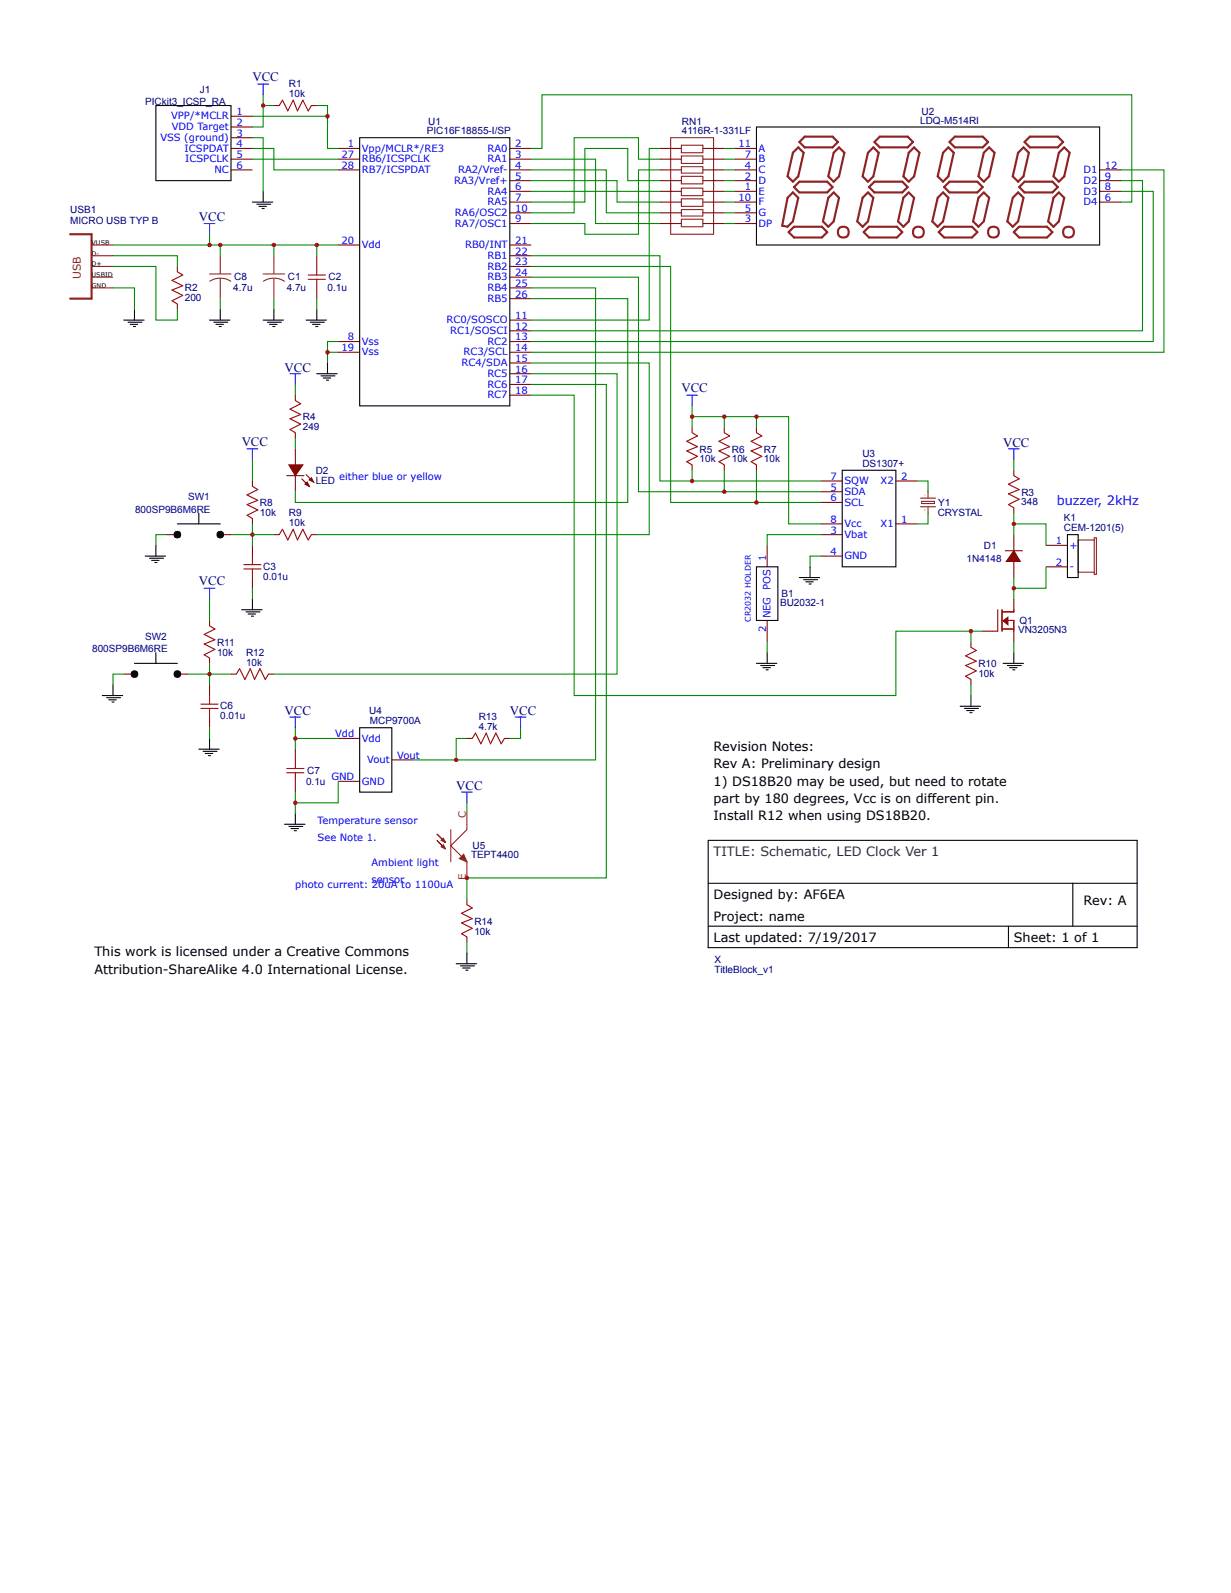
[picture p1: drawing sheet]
<svg xmlns="http://www.w3.org/2000/svg" width="216mm" height="279mm" viewBox="0 0 216 279" stroke-linecap="round" stroke-linejoin="round" font-family="sans-serif">
<path d="M46.2 48h3.7M48 48.8l1.2 .2 .7 .4M48 44.9v3.1M48 48.8v3.6M48 48.8l-.8 .1-1 .5" fill="none" stroke="#8d2323" stroke-width=".19"/>
<g fill="none" stroke="#000" stroke-width=".19">
<path d="M44.3 35.4h3.5M45 35.8h2.5M45.4 36.2h1.3M46 36.6h.3M46.2 33.6v1.8M63.1 24.2h26.3v47h-26.3zM46.2 56.1h3.5M46.9 56.5h2.5M47.3 56.9h1.3M47.8 57.3h.4M48 54.3v1.8M53.7 56.1h3.6"/>
<path d="M54.4 56.5h2.5M54.8 56.9h1.3M55.4 57.3h.3M55.6 54.3v1.8M55.6 65.5h3.5M56.3 65.9h2.5M56.7 66.3h1.3M57.3 66.7h.3M57.4 63.7v1.8M132.7 99.4h3.7v9.4h-3.7zM142.1 99.4v1.9M147.7 82.5h9.4v16.9h-9.4z"/>
<path d="M132.7 116.3h3.5M133.4 116.7h2.5M133.8 117.1h1.3M134.4 117.5h.3M134.6 114.5v1.8M140.2 101.3h3.6M140.9 101.7h2.5M141.3 102h1.3M141.9 102.4h.4M124.2 147.4h75.2v18.8h-75.2zM124.2 154.9h75.2M188.2 154.9v7.5"/>
<path d="M124.2 162.4h75.2M176.9 162.4v3.8"/>
</g>
<g fill="none" stroke="#800" stroke-width=".19">
<path d="M59.3 26h3.8M59.3 27.9h3.8M59.3 29.8h3.8M89.4 26h3.8M89.4 27.9h3.8M89.4 29.8h3.8M89.4 31.7h3.8M89.4 33.6h3.8M89.4 35.4h3.8M89.4 39.2h3.8M89.4 37.3h3.8M59.3 59.9h3.8"/>
<path d="M59.3 43h3.8M89.4 59.9h3.8M89.4 56.1h3.8M89.4 58h3.8M89.4 43h3.8M89.4 44.9h3.8M89.4 46.7h3.8M89.4 48.6h3.8M89.4 50.5h3.8M89.4 52.4h3.8M59.3 61.8h3.8M89.4 61.8h3.8"/>
<path d="M89.4 63.7h3.8M89.4 65.5h3.8M89.4 67.4h3.8M89.4 69.3h3.8M134.6 95.7v3.7M144 91.9h3.7M144 84.4h3.7M144 93.8h3.7M144 97.5h3.7M144 86.2h3.7M144 88.1h3.7M157.1 91.9h3.8"/>
<path d="M157.1 84.4h3.8M134.6 108.8v3.8"/>
</g>
<path d="M45.2 14.7h1.9M46.2 14.7v1.9" fill="none" stroke="#00f" stroke-width=".19"/>
<path d="M46.2 16.6v5.7h-1.9M44.3 20.4h13.1v5.6h1.9M44.3 26h3.7v3.8h11.3M44.3 24.2h1.9v9.4M44.3 27.9h15M19.8 43h39.5M48 43v1.9M55.6 43v1.9M59.3 59.9h-1.9v3.8M57.4 61.8h1.9" fill="none" stroke="#080" stroke-width=".19"/>
<circle cx="57.4" cy="61.8" r=".39" fill="#c00"/>
<path d="M196.6 31.7h3.8v15M48 52.4v1.9M55.6 52.4v1.9M144 97.5h-1.9v1.9M144 93.8h-9.4v1.9M160.9 84.4h1.9v1.8M162.8 90v1.9h-1.9M134.6 112.6v1.9" fill="none" stroke="#080" stroke-width=".19"/>
<path d="M21.7 56.1h3.6M22.5 56.5h2.4M22.8 56.9h1.3M23.4 57.3h.4M23.6 54.3v1.8" fill="none" stroke="#000" stroke-width=".19"/>
<circle cx="55.5" cy="43" r=".39" fill="#c00"/>
<path d="M177.8 83.4l1 .6-1.9 .9 1.9 1-1.9 .7 1.9 1-1.9 .9 .9 .6M170.3 113.5l.9 .6-1.9 .9 1.9 1-1.9 .7 1.9 1-1.9 .9 1 .6" fill="none" stroke="#a00000" stroke-width=".19"/>
<path d="M177.8 82.5v.9M177.8 89.1v.9M183.5 95.7h3.7M183.5 99.4h3.7M170.3 112.6v.9M170.3 119.2v.9" fill="none" stroke="#800" stroke-width=".19"/>
<path d="M187.2 93.8h1.9v7.5h-1.9zM175.9 116.3h3.6M176.7 116.7h2.4M177.1 117.1h1.3M177.6 117.5h.4M177.8 114.5v1.8M168.4 123.9h3.6M169.2 124.3h2.4M169.5 124.6h1.4M170.1 125h.4M170.3 122v1.9" fill="none" stroke="#000" stroke-width=".19"/>
<path d="M177.8 90v3.8M177.8 91.9h5.7v3.8M177.8 80.6v1.9M172.2 110.7h-1.9v1.9M177.8 101.3v3.8M177.8 112.6v1.9" fill="none" stroke="#080" stroke-width=".19"/>
<path d="M176.9 78.7h1.9M177.8 78.7v1.9" fill="none" stroke="#00f" stroke-width=".19"/>
<path d="M191.9 94.7h-2.8v5.7h2.8M191.9 94.3h.4v6.4h-.4z" fill="none" stroke="#8d2323" stroke-width=".19"/>
<circle cx="177.8" cy="91.9" r=".39" fill="#c00"/>
<path d="M183.5 99.4v3.8h-5.7" fill="none" stroke="#080" stroke-width=".19"/>
<circle cx="177.8" cy="103.2" r=".39" fill="#c00"/>
<path d="M175 106.9v3.8h-1M175.7 106.9v3.8M175.7 110.3h2.1M176.7 108.8h1.1v1.9M177.8 106.9v.4h-2.1" fill="none" stroke="#a00000" stroke-width=".19"/>
<path d="M172.2 110.7h1.8M177.8 105.1v1.8M177.8 110.7v1.9" fill="none" stroke="#800" stroke-width=".19"/>
<path d="M175.9 108.9l.9-.6v1.3z" fill="#800"/>
<path d="M176.3 96.6h3M177.8 93.8v2.8M177.8 98.5v2.8M175.9 108.9l.9-.6v1.3z" fill="none" stroke="#800" stroke-width=".19"/>
<path d="M177.8 96.6l1.1 1.9h-2.4z" fill="#800"/>
<path d="M31.1 46.7v1M31.1 53.3v1M177.8 96.6l1.1 1.9h-2.4z" fill="none" stroke="#800" stroke-width=".19"/>
<path d="M12.3 41.1h3.8v11.3h-3.8" fill="none" stroke="#8d2323" stroke-width=".38"/>
<path d="M16.1 50.5h3.7M16.1 43h3.7M16.1 44.9h3.7M16.1 46.7h3.7M16.1 48.6h3.7" fill="none" stroke="#8d2323" stroke-width=".19"/>
<path d="M31.1 47.7l.9 .5-1.8 1 1.8 .9-1.8 .8 1.8 .9-1.8 1 .9 .5" fill="none" stroke="#a00000" stroke-width=".19"/>
<path d="M19.8 44.9h11.3v1.8M19.8 50.5h3.8v3.8M36.7 41.1v1.9M170.3 120.1v1.9" fill="none" stroke="#080" stroke-width=".19"/>
<path d="M35.8 39.2h1.9M36.7 39.2v1.9" fill="none" stroke="#00f" stroke-width=".19"/>
<g fill="#c00">
<circle cx="36.7" cy="43" r=".39"/>
<circle cx="48" cy="43" r=".39"/>
</g>
<path d="M25.5 97.5h3.5M26.2 97.9h2.5M26.6 98.3h1.3M27.2 98.7h.3M27.3 95.7v1.8M42.4 106.9h3.6M43.1 107.3h2.5M43.5 107.7h1.3M44.1 108.1h.4M44.3 105.1v1.8" fill="none" stroke="#000" stroke-width=".19"/>
<path d="M29.2 93.8h-1.9v1.9M44.3 80.6v3.8M44.3 103.2v1.9" fill="none" stroke="#080" stroke-width=".19"/>
<path d="M42.8 99.8h3M42.8 99h3M44.3 97.5v1.5M44.3 99.8v1.5M44.3 85.3l.9 .6-1.9 .9 1.9 1-1.9 .7 1.9 .9-1.9 1 1 .5M49 93.8l.5-1 1 1.9 .9-1.9 .8 1.9 .9-1.9 1 1.9 .5-.9" fill="none" stroke="#a00000" stroke-width=".19"/>
<path d="M44.3 84.4v.9M44.3 90.9v1M44.3 95.7v1.8M48 93.8h1M54.6 93.8h1M44.3 101.3v1.9" fill="none" stroke="#800" stroke-width=".19"/>
<path d="M43.3 78.7h1.9M44.3 78.7v1.9" fill="none" stroke="#00f" stroke-width=".19"/>
<path d="M53.9 84.6l.3 .7-.7-.4z" fill="#800"/>
<path d="M53.9 84.6l.3 .7-.7-.4z" fill="none" stroke="#800" stroke-width=".19"/>
<path d="M54.6 83.8l.4 .8-.8-.4z" fill="#800"/>
<path d="M51.8 78.7v2.8M50.3 83.4h3M51.8 83.4v2.8M52.9 84l1.3 1.3M53.7 83.2l1.3 1.4M54.6 83.8l.4 .8-.8-.4z" fill="none" stroke="#800" stroke-width=".19"/>
<path d="M50.7 81.5h2.4l-1.3 1.9z" fill="#800"/>
<path d="M51.8 69.3v1M51.8 75.9v.9M121.4 75v.9M127 75v.9M132.7 75v.9M50.7 81.5h2.4l-1.3 1.9zM121.4 81.5v1M127 81.5v1M132.7 81.5v1" fill="none" stroke="#800" stroke-width=".19"/>
<path d="M50.9 65.5h1.8M51.8 65.5v1.9M120.4 69.3h1.9M121.4 69.3v1.9" fill="none" stroke="#00f" stroke-width=".19"/>
<path d="M51.8 67.4v1.9M51.8 76.8v1.9M121.4 73.1h5.6v1.9M121.4 71.2v3.8" fill="none" stroke="#080" stroke-width=".19"/>
<path d="M51.8 70.3l.9 .5-1.8 1 1.8 .9-1.8 .8 1.8 .9-1.8 .9 .9 .6M121.4 75.9l.9 .6-1.9 .9 1.9 .9-1.9 .8 1.9 .9-1.9 1 1 .5M127 75.9l1 .6-1.9 .9 1.9 .9-1.9 .8 1.9 .9-1.9 1 .9 .5M132.7 75.9l.9 .6-1.9 .9 1.9 .9-1.9 .8 1.9 .9-1.9 1 1 .5" fill="none" stroke="#a00000" stroke-width=".19"/>
<circle cx="121.4" cy="73.1" r=".39" fill="#c00"/>
<path d="M127 73.1h5.7v1.9" fill="none" stroke="#080" stroke-width=".19"/>
<circle cx="127" cy="73.1" r=".39" fill="#c00"/>
<path d="M49 18.5l.5-.9 1 1.9 .9-1.9 .8 1.9 .9-1.9 1 1.9 .5-1" fill="none" stroke="#a00000" stroke-width=".19"/>
<path d="M48 18.5h1M54.6 18.5h1" fill="none" stroke="#800" stroke-width=".19"/>
<path d="M40.5 93.8h3.8M44.3 91.9v3.8" fill="none" stroke="#080" stroke-width=".19"/>
<circle cx="44.3" cy="93.8" r=".39" fill="#c00"/>
<path d="M44.3 93.8h3.7M21.7 118.2h-1.9v1.9M33 118.2h3.7M36.7 105.1v3.7M36.7 116.3v3.8M36.7 127.6v1.9" fill="none" stroke="#080" stroke-width=".19"/>
<path d="M17.9 122h3.6M18.7 122.4h2.4M19.1 122.7h1.3M19.6 123.1h.4M19.8 120.1v1.9M34.9 131.4h3.5M35.6 131.8h2.5M36 132.2h1.3M36.6 132.5h.3M36.7 129.5v1.9" fill="none" stroke="#000" stroke-width=".19"/>
<path d="M36.7 109.8l1 .5-1.9 1 1.9 .9-1.9 .8 1.9 .9-1.9 .9 .9 .6M41.5 118.2l.5-.9 1 1.9 .9-1.9 .7 1.9 1-1.9 .9 1.9 .6-1M35.2 124.3h3.1M35.2 123.5h3.1M36.7 122v1.5M36.7 124.3v1.5" fill="none" stroke="#a00000" stroke-width=".19"/>
<path d="M36.7 108.8v1M36.7 115.4v.9M40.5 118.2h1M47.1 118.2h.9M36.7 120.1v1.9M36.7 125.8v1.8" fill="none" stroke="#800" stroke-width=".19"/>
<path d="M35.8 103.2h1.9M36.7 103.2v1.9" fill="none" stroke="#00f" stroke-width=".19"/>
<circle cx="36.7" cy="118.2" r=".39" fill="#c00"/>
<path d="M46.2 18.5h1.8M36.7 118.2h3.8" fill="none" stroke="#080" stroke-width=".19"/>
<circle cx="46.1" cy="18.5" r=".39" fill="#c00"/>
<path d="M55.6 18.5h1.8v1.9" fill="none" stroke="#080" stroke-width=".19"/>
<circle cx="57.4" cy="20.4" r=".39" fill="#c00"/>
<path d="M132.7 73.1h5.6v18.8h5.7" fill="none" stroke="#080" stroke-width=".19"/>
<circle cx="132.7" cy="73.1" r=".39" fill="#c00"/>
<path d="M93.2 52.4h16.9v35.7h-58.3v-1.9M93.2 65.5h15v52.7h-60.2M93.2 63.7h20.7v30.1h-58.3M121.4 82.5v1.9h22.6M127 82.5v3.7h17M132.7 82.5v5.6h11.3M51.8 127.6v3.8M51.8 138.9v3.8M51.8 129.5h7.5" fill="none" stroke="#080" stroke-width=".19"/>
<path d="M50.9 125.8h1.8M51.8 125.8v1.8" fill="none" stroke="#00f" stroke-width=".19"/>
<path d="M50.3 135.5h3M50.3 134.8h3M51.8 133.3v1.5M51.8 135.5v1.5" fill="none" stroke="#a00000" stroke-width=".19"/>
<path d="M51.8 131.4v1.9M51.8 137v1.9M59.3 129.5h3.8M59.3 137h3.8M68.7 133.3h3.8" fill="none" stroke="#800" stroke-width=".19"/>
<path d="M63.1 127.6h5.6v11.3h-5.6zM49.9 144.6h3.6M50.7 144.9h2.4M51 145.3h1.4M51.6 145.7h.4M51.8 142.7v1.9" fill="none" stroke="#000" stroke-width=".19"/>
<circle cx="51.8" cy="129.5" r=".39" fill="#c00"/>
<path d="M59.3 137v3.8h-7.5" fill="none" stroke="#080" stroke-width=".19"/>
<circle cx="51.8" cy="140.8" r=".39" fill="#c00"/>
<path d="M82.8 129.5l.6-.9 .9 1.9 1-1.9 .7 1.9 1-1.9 .9 1.9 .6-1M81.9 158.7l.9 .5-1.9 1 1.9 .9-1.9 .8 1.9 .9-1.9 1 1 .5" fill="none" stroke="#a00000" stroke-width=".19"/>
<path d="M81.9 129.5h.9M88.5 129.5h.9M81.9 157.7v1M81.9 164.3v1" fill="none" stroke="#800" stroke-width=".19"/>
<path d="M80 169h3.6M80.8 169.4h2.4M81.1 169.8h1.4M81.7 170.2h.4M81.9 167.2v1.8" fill="none" stroke="#000" stroke-width=".19"/>
<path d="M80.9 138.9h1.9M81.9 138.9v1.9M90.4 125.8h1.8M91.3 125.8v1.8" fill="none" stroke="#00f" stroke-width=".19"/>
<path d="M93.2 67.4h13.1v86.6h-24.4v3.7M81.9 140.8v1.9M81.9 165.3v1.9" fill="none" stroke="#080" stroke-width=".19"/>
<path d="M79.1 145.5v5.7" fill="none" stroke="#8d2323" stroke-width=".19"/>
<path d="M81.3 149.8l.6 1.4-1.3-.6z" fill="#8d2323"/>
<path d="M81.3 149.8l.6 1.4-1.3-.6z" fill="none" stroke="#8d2323" stroke-width=".19"/>
<path d="M76.6 147.4l1.5 1.5-.7-.4 .4-.4 .3 .8z" fill="#8d2323"/>
<path d="M76.6 147.4l1.5 1.5-.7-.4 .4-.4 .3 .8z" fill="none" stroke="#8d2323" stroke-width=".19"/>
<path d="M76.6 146.3l1.5 1.5-.7-.4 .4-.4 .3 .8z" fill="#8d2323"/>
<g fill="none" stroke="#8d2323" stroke-width=".19">
<path d="M117.6 24.2h7.5v16.9h-7.5zM119.5 38.5h3.8v1.3h-3.8zM119.5 25.5h3.8v1.3h-3.8zM119.5 27.4h3.8v1.3h-3.8zM119.5 29.2h3.8v1.2h-3.8zM119.5 30.9h3.8v1.3h-3.8zM119.5 33h3.8v1.3h-3.8zM119.5 34.9h3.8v1.3h-3.8zM119.5 36.8h3.8v1.1h-3.8zM36.7 48h3.8M38.6 48.8l.8 .1 1.1 .5M38.6 48.8l-.8 .1-1.1 .5"/>
<path d="M38.6 44.9v3.1M38.6 48.8v3.6M161.4 88.9h2.7M161.4 87.4h2.7M161.6 87.9h2.3v.4h-2.3zM162.8 86.2v1.2M162.8 88.9v1.1M76.6 146.3l1.5 1.5-.7-.4 .4-.4 .3 .8zM81.9 142.7v2.8l-2.8 2.8 2.8 2.9v2.8"/>
</g>
<g fill="none" stroke="#8d2323" stroke-width=".38">
<path d="M139.1 33.8l.9 .9-.9 4.1-1 1-.9-.2 .9-4.9zM139.3 39.8h4.8l1 .9-1 1h-4.8l-1-1zM140 25.8l.9 1-.9 4.1-.9 1-1-1 1-4.1zM140.2 31.9h4.9l.9 .9-.9 1h-4.9l-.9-1zM141.1 24h4.9l1 .9-1 .9h-4.9l-.9-.9zM146.2 33.8l1 .9-1 4.1-.9 1-1-1 1-4.1zM147.2 25.8l.9 1-.9 4.1-1 1-.9-1 .9-4.1zM152.2 33.8l1 .9-1 4.1-.9 1-.9-1 .9-4.1zM152.4 39.8h4.9l.9 .9-.9 1h-4.9l-.9-1zM153.2 25.8l.9 1-.9 4.1-1 1-.9-1 .9-4.1zM153.4 31.9h4.8l1 .9-1 1h-4.8l-1-1zM154.3 24h4.9l.9 .9-.9 .9h-4.9l-.9-.9z"/>
<path d="M159.4 33.8l.9 .9-.9 4.1-1 1-.9-1 .9-4.1zM160.3 25.8l1 1-1 4.1-.9 1-1-1 1-4.1zM165.4 33.8l.9 .9-.9 4.1-.9 1-1-1 1-4.1zM165.6 39.8h4.9l.9 .9-.9 1h-4.9l-1-1zM166.3 25.8l1 1-1 4.1-.9 1-.9-1 .9-4.1zM166.5 31.9h4.9l1 .9-1 1h-4.9l-.9-1zM167.5 24h4.9l.9 .9-.9 .9h-4.9l-1-.9zM172.5 33.8l1 .9-1 4.1-.9 1-.9-1 .9-4.1zM173.5 25.8l.9 1-.9 4.1-1 1-.9-1 .9-4.1zM178.6 33.8l.9 .9-.9 4.1-1 1-.9-1 .9-4.1zM178.8 39.8h4.8l1 .9-1 1h-4.8l-1-1zM179.5 25.8l.9 1-.9 4.1-.9 1-1-1 1-4.1z"/>
<path d="M179.7 31.9h4.9l.9 .9-.9 1h-4.9l-.9-1zM180.6 24h4.9l1 .9-1 .9h-4.9l-.9-.9zM185.7 33.8l.9 .9-.9 4.1-.9 1-1-1 1-4.1zM186.6 25.8l1 1-1 4.1-.9 1-.9-1 .9-4.1z"/>
<circle cx="147.9" cy="40.7" r=".97"/>
<circle cx="161" cy="40.7" r=".97"/>
<circle cx="174.2" cy="40.7" r=".97"/>
<circle cx="187.4" cy="40.7" r=".97"/>
</g>
<g fill="none" stroke="#800" stroke-width=".19">
<path d="M40.5 29.8h3.8M40.5 26h3.8M40.5 27.9h3.8M40.5 20.4h3.8M40.5 22.3h3.8M40.5 24.2h3.8M115.7 29.8h3.8M115.7 31.7h3.8M115.7 33.6h3.8M115.7 39.2h3.8M115.7 35.4h3.8M115.7 26h3.8"/>
<path d="M115.7 37.3h3.8M115.7 27.9h3.8M123.3 29.8h3.7M123.3 31.7h3.7M123.3 33.6h3.7M123.3 39.2h3.7M123.3 35.4h3.7M123.3 26h3.7M123.3 37.3h3.7M123.3 27.9h3.7M128.9 29.8h3.8M128.9 31.7h3.8"/>
<path d="M128.9 33.6h3.8M128.9 39.2h3.8M128.9 35.4h3.8M128.9 26h3.8M128.9 37.3h3.8M128.9 27.9h3.8M192.9 29.8h3.7M192.9 31.7h3.7M192.9 33.6h3.7M192.9 35.4h3.7M55.6 44.9v1.8M55.6 50.5v1.9"/>
<path d="M29.2 93.8h1.9M38.6 93.8h1.9M21.7 118.2h1.9M31.1 118.2h1.9"/>
</g>
<g fill="none" stroke="#000" stroke-width=".19">
<path d="M27.3 18.5h13.2v13.2h-13.2zM132.7 22.3h60.2v20.7h-60.2zM36.7 56.1h3.6M37.5 56.5h2.4M37.9 56.9h1.3M38.4 57.3h.4M38.6 54.3v1.8M31.1 91.9h7.5M34.9 90v1.9M23.6 116.3h7.5M27.3 114.5v1.8"/>
<circle cx="31.1" cy="93.8" r=".58"/>
<circle cx="38.6" cy="93.8" r=".58"/>
<circle cx="23.6" cy="118.2" r=".58"/>
<circle cx="31.1" cy="118.2" r=".58"/>
</g>
<g fill="none" stroke="#080" stroke-width=".19">
<path d="M93.2 27.9h11.3v11.3h11.2M93.2 29.8h13.1v7.5h9.4M93.2 31.7h15v3.7h7.5M93.2 33.6h22.5M115.7 31.7h-5.6v-5.7h-7.5v9.4h-9.4M115.7 29.8h-3.7v11.3h-9.4v-1.9h-9.4M115.7 27.9h-3.7v-3.7h-11.3v13.1h-7.5M115.7 26h-1.8v30.1h-20.7M127 33.6h1.9M127 26h1.9M127 27.9h1.9M127 29.8h1.9"/>
<path d="M127 31.7h1.9M127 35.4h1.9M127 37.3h1.9M127 39.2h1.9M38.6 43v1.9M38.6 52.4v1.9"/>
</g>
<g fill="#000">
<circle cx="31.1" cy="93.8" r=".58"/>
<circle cx="38.6" cy="93.8" r=".58"/>
<circle cx="23.6" cy="118.2" r=".58"/>
<circle cx="31.1" cy="118.2" r=".58"/>
</g>
<path d="M54.1 49h3M54.1 48.2h3M55.6 46.7v1.5M55.6 49v1.5" fill="none" stroke="#a00000" stroke-width=".19"/>
<circle cx="38.6" cy="43" r=".39" fill="#c00"/>
<path d="M19.8 46.7h7.5v9.4h3.8v-1.8M93.2 46.7h24.4v41.4h15.1" fill="none" stroke="#080" stroke-width=".19"/>
<g fill="#c00">
<circle cx="132.7" cy="88.1" r=".39"/>
<circle cx="81.9" cy="154" r=".39"/>
</g>
<path d="M93.2 69.3h7.5v52.7h56.4v-11.3h13.2M81.9 129.5h-1.9v3.8h-7.5" fill="none" stroke="#080" stroke-width=".19"/>
<circle cx="170.3" cy="110.7" r=".39" fill="#c00"/>
<path d="M93.2 44.9h22.5v39.5h5.7" fill="none" stroke="#080" stroke-width=".19"/>
<circle cx="121.4" cy="84.4" r=".39" fill="#c00"/>
<path d="M93.2 48.6h18.8v37.6h15" fill="none" stroke="#080" stroke-width=".19"/>
<circle cx="127" cy="86.2" r=".39" fill="#c00"/>
<path d="M93.2 50.5h11.3v82.8h-24.5" fill="none" stroke="#080" stroke-width=".19"/>
<circle cx="80" cy="133.3" r=".39" fill="#c00"/>
<path d="M93.2 26h1.9v-9.4h103.4v18.8h-1.9M196.6 29.8h7.5v32h-110.9M196.6 33.6h5.7v26.3h-109.1M200.4 46.7v11.3h-107.2M91.3 127.6v1.9h-1.9" fill="none" stroke="#080" stroke-width=".19"/>
<g font-size="2.3" fill="#000080">
<text x="44.3" y="14.2">VCC</text>
<text x="34.9" y="38.8">VCC</text>
<text x="49.9" y="65.2">VCC</text>
<text x="119.5" y="68.7">VCC</text>
<text x="42.4" y="78.2">VCC</text>
<text x="175.9" y="78.3">VCC</text>
<text x="34.9" y="102.6">VCC</text>
<text x="49.9" y="125.4">VCC</text>
<text x="89.4" y="125.4">VCC</text>
<text x="80" y="138.6">VCC</text>
</g>
<text font-size="2.3" fill="#00f" x="185.3" y="88.5">buzzer, 2kHz</text>
<g font-size="2.3">
<text x="125.1" y="131.8">Revision Notes:</text>
<text x="125.1" y="134.8">Rev A: Preliminary design</text>
<text x="125.1" y="137.8">1) DS18B20 may be used, but need to rotate</text>
<text x="125.1" y="140.8">part by 180 degrees, Vcc is on different pin.</text>
<text x="125.1" y="143.8">Install R12 when using DS18B20.</text>
<text x="125.1" y="157.7">Designed by: AF6EA</text>
<text x="125.1" y="161.5">Project: name</text>
<text x="190" y="158.7">Rev: A</text>
<text x="16.6" y="167.7">This work is licensed under a Creative Commons</text>
<text x="125.1" y="165.3">Last updated: 7/19/2017</text>
<text x="177.8" y="165.3">Sheet: 1 of 1</text>
<text x="16.6" y="170.8">Attribution-ShareAlike 4.0 International License.</text>
</g>
<text font-size="2.3" fill="#333" x="125.1" y="150.2">TITLE: Schematic, LED Clock Ver 1</text>
<text font-size="1.9" fill="#8d2323" x="14.2" y="49" transform="rotate(-90 14.2 49)">USB</text>
<g font-size="1.8" fill="#000080">
<text x="35.1" y="16.2">J1</text>
<text x="50.7" y="15.3">R1</text>
<text x="50.7" y="17">10k</text>
<text x="25.5" y="18.4">PICkit3_ICSP_RA</text>
<text x="74.9" y="23.5">PIC16F18855-I/SP</text>
<text x="75.1" y="22">U1</text>
<text x="119.6" y="23.6">4116R-1-331LF</text>
<text x="119.6" y="21.9">RN1</text>
<text x="161.4" y="21.7">LDQ-M514RI</text>
<text x="161.6" y="20.1">U2</text>
<text x="12.3" y="39.2">MICRO USB TYP B</text>
<text x="12.3" y="37.3">USB1</text>
<text x="32.4" y="52.8">200</text>
<text x="32.4" y="51.1">R2</text>
<text x="40.9" y="51.1">4.7u</text>
<text x="41.1" y="49.2">C8</text>
<text x="50.3" y="51.1">4.7u</text>
<text x="50.5" y="49.2">C1</text>
<text x="57.4" y="51.1">0.1u</text>
<text x="57.6" y="49.2">C2</text>
<text x="53.1" y="75.5">249</text>
<text x="53.1" y="73.7">R4</text>
<text x="55.4" y="83.2">D2</text>
<text x="122.7" y="81.1">10k</text>
<text x="122.7" y="79.4">R5</text>
<text x="128.3" y="81.1">10k</text>
<text x="128.3" y="79.4">R6</text>
<text x="134" y="81.1">10k</text>
<text x="134" y="79.4">R7</text>
<text x="151.2" y="81.8">DS1307+</text>
<text x="151.2" y="80.1">U3</text>
<text x="33" y="87.7">SW1</text>
<text x="45.6" y="88.8">R8</text>
<text x="55.4" y="84.9">LED</text>
<text x="164.6" y="88.8">Y1</text>
<text x="179.1" y="88.6">348</text>
<text x="179.1" y="86.9">R3</text>
<text x="23.7" y="90">800SP9B6M6RE</text>
<text x="45.6" y="90.5">10k</text>
<text x="50.7" y="92.3">10k</text>
<text x="50.7" y="90.6">R9</text>
<text x="164.5" y="90.5">CRYSTAL</text>
<text x="186.6" y="93.1">CEM-1201(5)</text>
<text x="186.6" y="91.4">K1</text>
<text x="46.2" y="101.7">0.01u</text>
<text x="46.2" y="100">C3</text>
<text x="169.5" y="98.5">1N4148</text>
<text x="172.5" y="96.3">D1</text>
<text x="136.8" y="106.3">BU2032-1</text>
<text x="137.1" y="104.7">B1</text>
<text x="25.5" y="112.2">SW2</text>
<text x="38.1" y="113.3">R11</text>
<text x="178.6" y="111">VN3205N3</text>
<text x="178.8" y="109.5">Q1</text>
<text x="16.2" y="114.3">800SP9B6M6RE</text>
<text x="38.1" y="115">10k</text>
<text x="43.2" y="116.7">10k</text>
<text x="43.2" y="115">R12</text>
<text x="171.6" y="118.7">10k</text>
<text x="171.6" y="117">R10</text>
<text x="38.6" y="124.4">C6</text>
<text x="64.7" y="125.3">U4</text>
<text x="38.6" y="126.1">0.01u</text>
<text x="64.9" y="127">MCP9700A</text>
<text x="84" y="128">4.7k</text>
<text x="84" y="126.3">R13</text>
<text x="53.7" y="137.6">0.1u</text>
<text x="53.9" y="135.7">C7</text>
<text x="82.9" y="149">U5</text>
<text x="82.6" y="150.5">TEPT4400</text>
<text x="83.2" y="163.9">10k</text>
<text x="83.2" y="162.2">R14</text>
<text x="125.3" y="170.7">TitleBlock_v1</text>
<text x="125.3" y="168.8">X</text>
</g>
<g font-size="1.8" fill="#00f">
<text x="30" y="21">VPP/*MCLR</text>
<text x="30.1" y="22.8">VDD Target</text>
<text x="41.5" y="20.2">1</text>
<text x="41.5" y="22.1">2</text>
<text x="41.5" y="24">3</text>
<text x="28.1" y="24.7">VSS (ground)</text>
<text x="32.4" y="26.6">ICSPDAT</text>
<text x="32.5" y="28.5">ICSPCLK</text>
<text x="41.5" y="25.8">4</text>
<text x="41.5" y="27.7">5</text>
<text x="41.5" y="29.6">6</text>
<text x="59.9" y="27.7">27</text>
<text x="59.9" y="29.6">28</text>
<text x="61" y="25.8">1</text>
<text x="63.5" y="26.6">Vpp/MCLR*/RE3</text>
<text x="63.5" y="28.5">RB6/ICSPCLK</text>
<text x="85.5" y="26.6">RA0</text>
<text x="85.5" y="28.5">RA1</text>
<text x="90.4" y="25.8">2</text>
<text x="90.4" y="27.7">3</text>
<text x="90.4" y="29.6">4</text>
<text x="129.5" y="25.8">11</text>
<text x="130.6" y="29.6">4</text>
<text x="130.6" y="27.7">7</text>
<text x="133" y="26.6">A</text>
<text x="133" y="28.5">B</text>
<text x="193.8" y="29.6">12</text>
<text x="37.6" y="30.4">NC</text>
<text x="63.5" y="30.4">RB7/ICSPDAT</text>
<text x="79.7" y="32.2">RA3/Vref+</text>
<text x="80.3" y="30.4">RA2/Vref-</text>
<text x="85.5" y="34.1">RA4</text>
<text x="90.4" y="31.5">5</text>
<text x="90.4" y="33.4">6</text>
<text x="90.4" y="35.3">7</text>
<text x="129.5" y="35.3">10</text>
<text x="130.6" y="31.5">2</text>
<text x="130.6" y="33.4">1</text>
<text x="133" y="32.2">D</text>
<text x="133" y="34.1">E</text>
<text x="133" y="30.4">C</text>
<text x="190" y="30.4">D1</text>
<text x="190" y="32.2">D2</text>
<text x="190" y="34.1">D3</text>
<text x="193.8" y="31.5">9</text>
<text x="193.8" y="33.4">8</text>
<text x="193.8" y="35.3">6</text>
<text x="79.8" y="39.8">RA7/OSC1</text>
<text x="79.8" y="37.9">RA6/OSC2</text>
<text x="85.5" y="36">RA5</text>
<text x="90.4" y="39">9</text>
<text x="90.4" y="37.1">10</text>
<text x="130.6" y="39">3</text>
<text x="130.6" y="37.1">5</text>
<text x="133" y="39.8">DP</text>
<text x="133" y="36">F</text>
<text x="133" y="37.9">G</text>
<text x="190" y="36">D4</text>
<text x="59.9" y="42.8">20</text>
<text x="63.5" y="43.5">Vdd</text>
<text x="81.6" y="43.5">RB0/INT</text>
<text x="85.5" y="45.4">RB1</text>
<text x="85.5" y="47.3">RB2</text>
<text x="90.4" y="42.8">21</text>
<text x="90.4" y="44.7">22</text>
<text x="90.4" y="46.5">23</text>
<text x="85.5" y="49.2">RB3</text>
<text x="85.5" y="51.1">RB4</text>
<text x="85.5" y="52.9">RB5</text>
<text x="90.4" y="48.4">24</text>
<text x="90.4" y="50.3">25</text>
<text x="90.4" y="52.2">26</text>
<text x="61" y="59.7">8</text>
<text x="78.3" y="56.7">RC0/SOSCO</text>
<text x="78.9" y="58.6">RC1/SOSCI</text>
<text x="90.4" y="56">11</text>
<text x="90.4" y="57.8">12</text>
<text x="90.4" y="59.7">13</text>
<text x="59.9" y="61.6">19</text>
<text x="63.5" y="60.5">Vss</text>
<text x="63.5" y="62.3">Vss</text>
<text x="80.9" y="64.2">RC4/SDA</text>
<text x="81.3" y="62.3">RC3/SCL</text>
<text x="85.5" y="60.5">RC2</text>
<text x="90.4" y="61.6">14</text>
<text x="90.4" y="63.5">15</text>
<text x="90.4" y="65.4">16</text>
<text x="85.5" y="66.1">RC5</text>
<text x="85.5" y="68">RC6</text>
<text x="85.5" y="69.9">RC7</text>
<text x="90.4" y="67.2">17</text>
<text x="90.4" y="69.1">18</text>
<text x="59.5" y="84.2">either blue or yellow</text>
<text x="145.7" y="86.1">5</text>
<text x="145.7" y="87.9">6</text>
<text x="145.7" y="84.2">7</text>
<text x="148.1" y="86.8">SDA</text>
<text x="148.1" y="88.7">SCL</text>
<text x="148.1" y="84.9">SQW</text>
<text x="154.4" y="84.9">X2</text>
<text x="158.1" y="84.2">2</text>
<text x="145.7" y="93.6">3</text>
<text x="145.7" y="91.7">8</text>
<text x="148.1" y="94.3">Vbat</text>
<text x="148.1" y="92.5">Vcc</text>
<text x="154.4" y="92.5">X1</text>
<text x="158.1" y="91.7">1</text>
<text x="185.2" y="95.5">1</text>
<text x="134.4" y="98.5" transform="rotate(-90 134.4 98.5)">1</text>
<text x="145.7" y="97.3">4</text>
<text x="148.1" y="98.1">GND</text>
<text x="185.2" y="99.2">2</text>
<text x="187.6" y="96.2">+</text>
<text x="187.6" y="100">-</text>
<text x="135.1" y="103.4" transform="rotate(-90 135.1 103.4)">POS</text>
<text x="134.4" y="110.9" transform="rotate(-90 134.4 110.9)">2</text>
<text x="135.1" y="108.4" transform="rotate(-90 135.1 108.4)">NEG</text>
<text x="58.8" y="129.3">Vdd</text>
<text x="63.5" y="130.1">Vdd</text>
<text x="58.1" y="136.9">GND</text>
<text x="63.5" y="137.6">GND</text>
<text x="64.4" y="133.8">Vout</text>
<text x="69.7" y="133.1">Vout</text>
<text x="55.7" y="144.4">Temperature sensor</text>
<text x="55.7" y="147.4">See Note 1.</text>
<text x="51.8" y="155.7">photo current: 20uA to 1100uA</text>
<text x="65.2" y="151.9">Ambient light</text>
<text x="65.2" y="154.9">sensor</text>
</g>
<g font-size="1.8" fill="#8d2323">
<text x="81.7" y="143.4" transform="rotate(-90 81.7 143.4)">C</text>
<text x="81.7" y="154.3" transform="rotate(-90 81.7 154.3)">E</text>
</g>
<text font-size="1.4" fill="#00f" x="131.7" y="109" transform="rotate(-90 131.7 109)">CR2032 HOLDER</text>
<g font-size="1.1">
<text x="16.1" y="43">VUSB</text>
<text x="16.1" y="44.9">D-</text>
<text x="16.1" y="46.7">D+</text>
<text x="16.1" y="50.5">GND</text>
<text x="16.1" y="48.6">USBID</text>
</g>
<g font-size=".6" fill="#238d23">
<text x="162.1" y="87">1</text>
<text x="162.1" y="89.6">2</text>
</g>
</svg>
